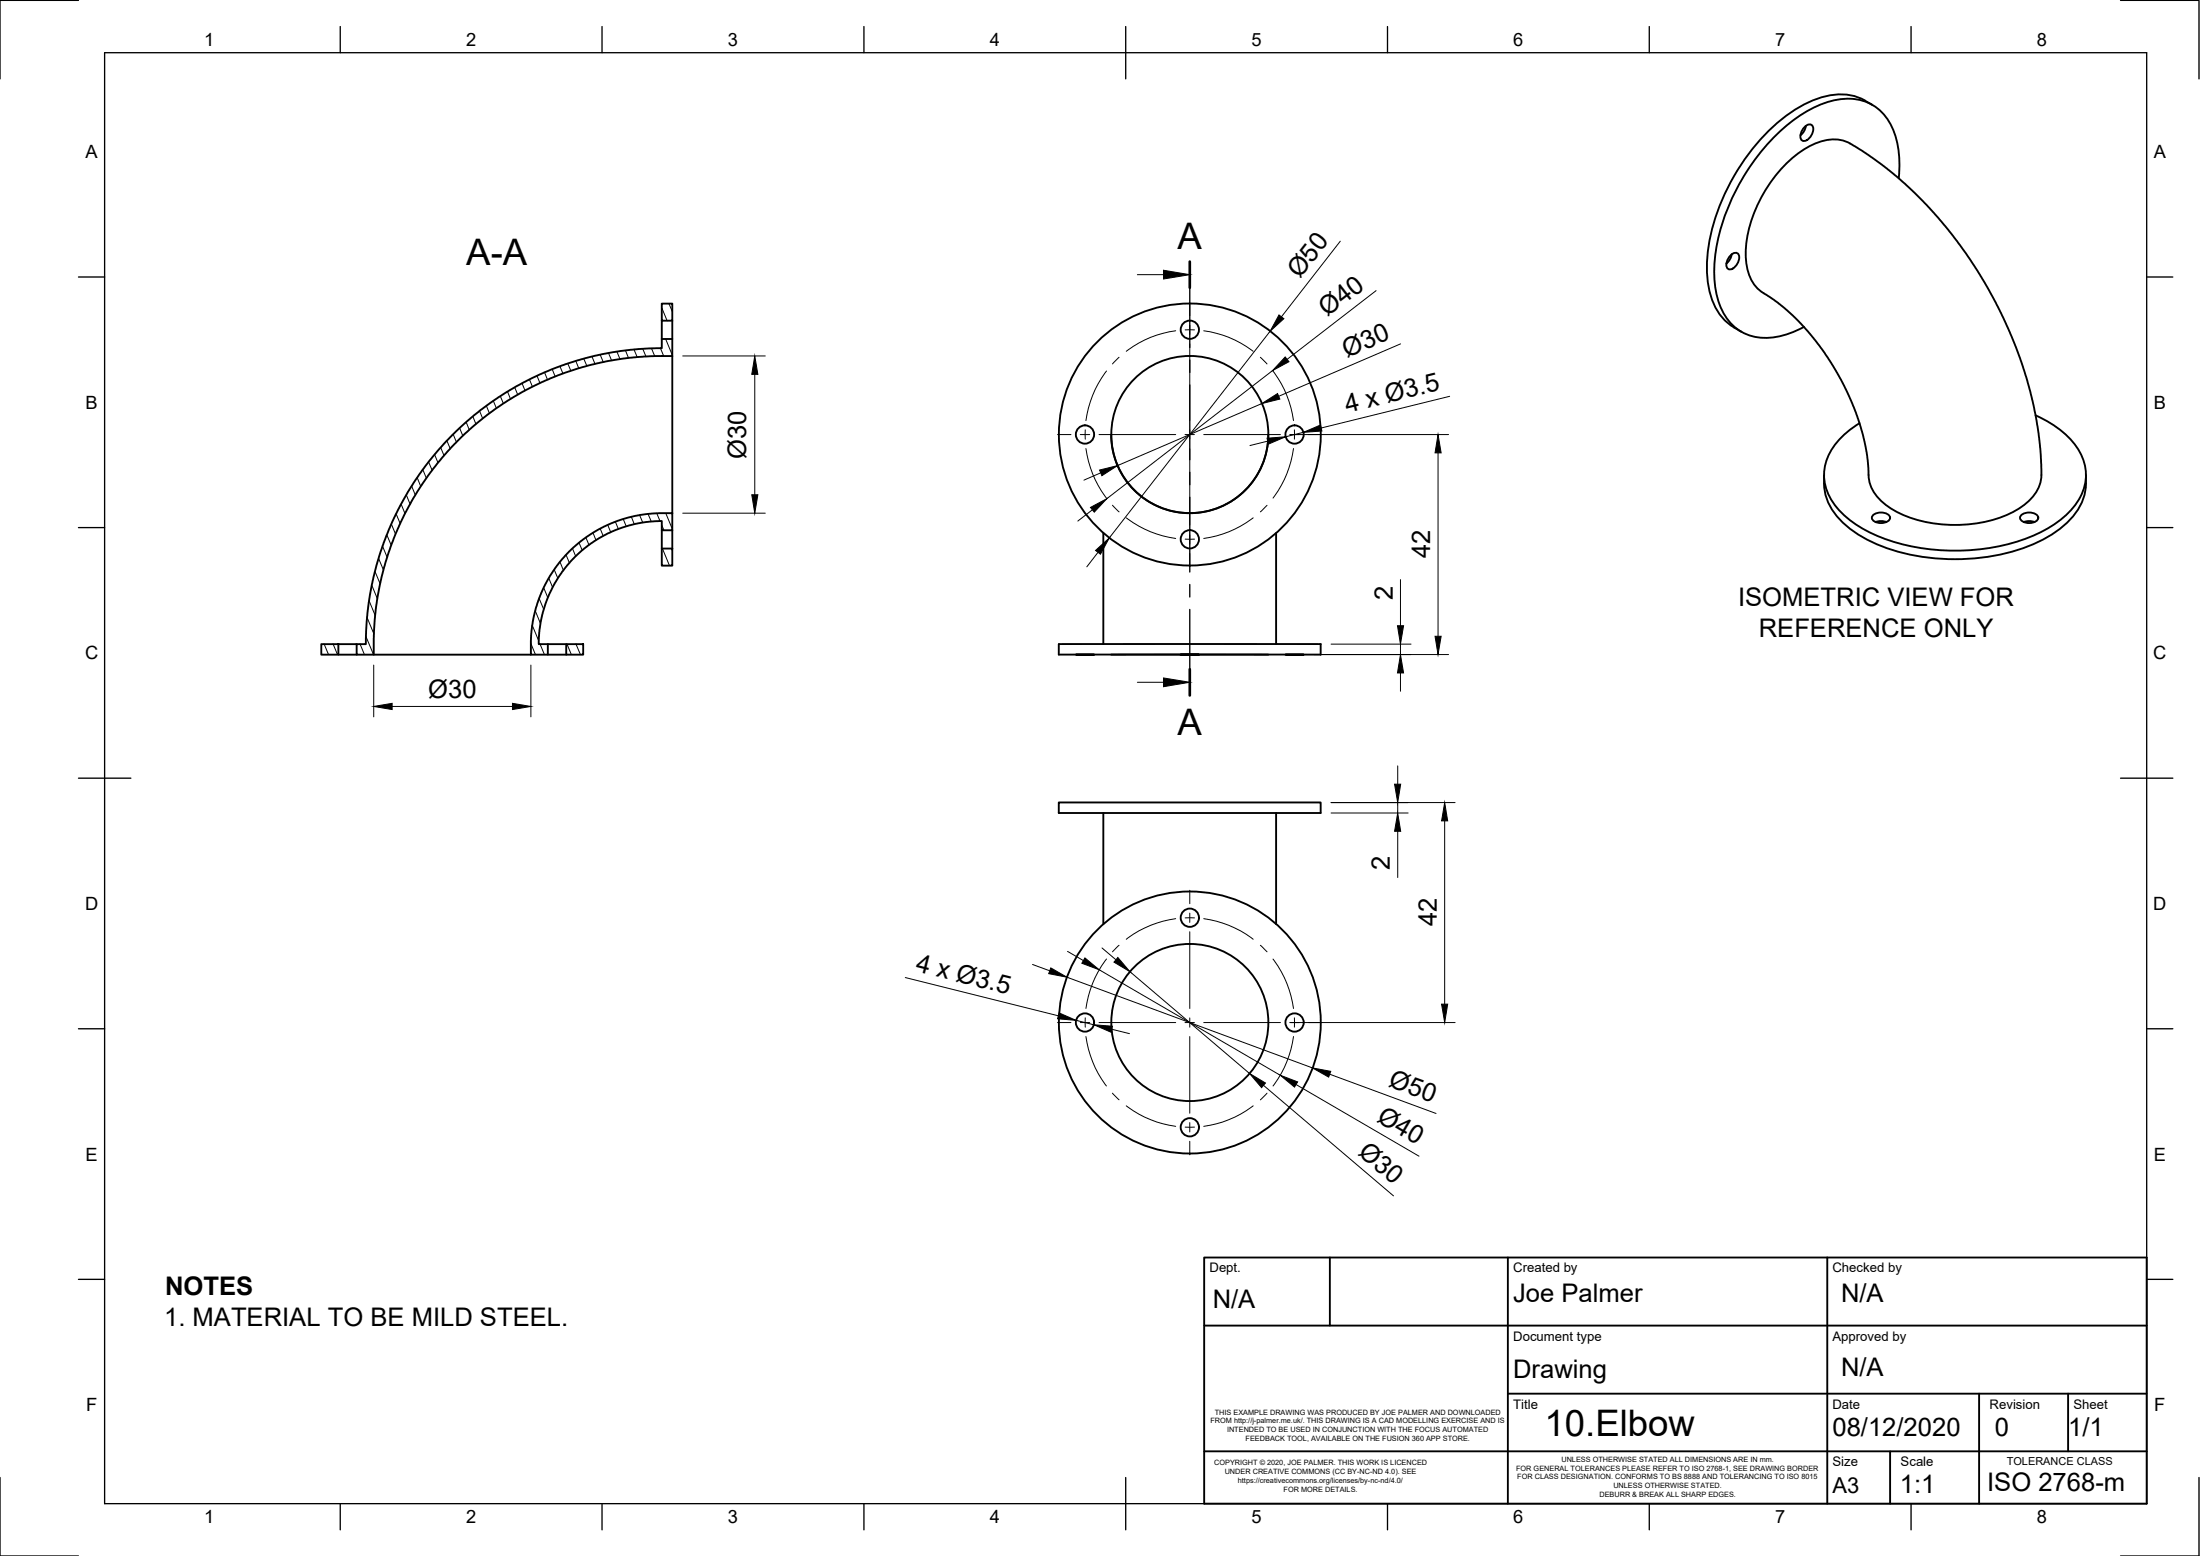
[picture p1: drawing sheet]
<svg xmlns="http://www.w3.org/2000/svg" width="420mm" height="297mm" viewBox="0 0 420 297" stroke-linecap="round" stroke-linejoin="round" font-family="sans-serif">
<!-- layer: Visible -->
<g fill="none" stroke="#000" stroke-width=".36">
<path d="M356.2 19.2l1.4 .8M356.2 19.2a10.7 10.7 0 0 0-9.5-.2 31.9 31.9 0 0 0-14.3 12.7 37 37 0 0 0-6.4 19.4 14.7 14.7 0 0 0 3.1 9.8l1 .9 2.5 1.5M341 31.4a14.2 14.2 0 0 1 9.3-4.8 8.8 8.8 0 0 1 4.5 1.6l4.6 3.3 2.7 2.1 3.5 3.2 2.9 3 3 3.4 2.8 3.6 2.8 4.1 2.4 3.9 2.1 3.8 2.2 4.8 2 5.1 1.1 3.4 1.3 4.6 .7 3.7 .7 4.6 .2 4.2a11.3 11.3 0 0 1-.3 3.7 10.8 10.8 0 0 1-6.4 5.7 26.4 26.4 0 0 1-20.8-.6 9.6 9.6 0 0 1-5.3-6.1l-.4-4.7-1-4.7-1.5-4.5-2.5-5.3-3.1-5-3.3-4.3-3.9-3.9-3.6-2.8a8.2 8.2 0 0 1-4.3-7.4 25.6 25.6 0 0 1 7.6-17.7zM344.7 24.2a.9 .9 0 0 1 1.5 0 2.28 2.28 0 0 1-1.9 2.7 1.51 1.51 0 0 1 0-2.3zM344.9 24l-.3 .8-.7 1M362.6 34a17 17 0 0 0-2.2-11.3 9.3 9.3 0 0 0-10.7-3.4 26.9 26.9 0 0 0-12.8 9 39.4 39.4 0 0 0-9.5 22.8 15.2 15.2 0 0 0 2.9 10.3 9.3 9.3 0 0 0 10 2.7l2.8-1 1.4-.7M126.4 58h2v3.2h-2zM330.5 48.7a.9 .9 0 0 1 1.6 0 2.28 2.28 0 0 1-1.9 2.7 1.51 1.51 0 0 1 0-2.3zM330.7 48.5l-.2 .8-.8 1M126.4 61.2v3.5M128.4 61.2v3.5M128.4 68v30"/>
<path d="M388.8 79.3a17 17 0 0 1 8.7 7.5 9.3 9.3 0 0 1-2.4 11.1 26.9 26.9 0 0 1-14.2 6.6 39.4 39.4 0 0 1-24.5-3.2 15.2 15.2 0 0 1-7.5-7.7 9.3 9.3 0 0 1 2.6-10l2.3-1.9 1.3-.9M86.4 83l4.1-3.7 4.7-3.5 4.8-2.8 4.1-2 5.5-2 5.4-1.4 5.5-.8 5.9-.3v-1.8h2v3.3l-6.7 .2-5.7 .7-5.6 1.4-3.8 1.3-3.1 1.3-3.6 1.9-4.9 3-3.5 2.6-3.3 2.9-2.8 3-3.2 3.9-2.5 3.6-2.6 4.7-2.5 5.9-1 2.9-1 4.3-.7 4-.3 2.6-.2 6.8h-3.3v-2h1.8l.3-5.9 .8-5.5 1.6-6 2.2-5.8 3.1-5.9 2.1-3.2 2.7-3.5zM212.2 83l.3 2.9 .8 2.6 1.3 2.7 2 2.4 2.4 2 2.3 1.2 3 .9 2.4 .3 3.1-.2 2.7-.8 2.6-1.3 2.5-1.9 1.2-1.3 .9-1.2 1.4-2.6 .8-2.8 .3-2.9M348.4 90.7a10.9 10.9 0 0 0 4.5 9.9 31.9 31.9 0 0 0 18.2 6.1 37 37 0 0 0 20-4.2 14.7 14.7 0 0 0 6.9-7.6l.3-1.3 .1-2.9M357.8 98.3a2.46 2.46 0 0 1 3.1 .2 .82 .82 0 0 1-.6 1.2 2.38 2.38 0 0 1-2.7-.5l-.1-.4zM358.2 99.7l.8-.2 1.3 .2M386.1 98.3a2.46 2.46 0 0 1 3.1 .2 .82 .82 0 0 1-.6 1.2 2.38 2.38 0 0 1-2.7-.5l-.1-.4zM386.5 99.7l.8-.2 1.3 .2M108.7 105.3l2.3-2 1.9-1.4 2-1.1 2.8-1.3 2.5-.8 2.1-.4 2.6-.3h3.5v3.2h-2v-1.7l-2.9 .1-3.2 .7-2.9 .9-3 1.5-2.2 1.6-2.3 1.9-1.9 2.1-2.1 3.1-1.3 2.8-.9 2.8-.7 3.4-.1 2.6h1.7v2h-3.2v-2.8l.2-2.7 .7-3.2 .7-2.2 .9-2.1 1.1-2 1.7-2.4zM126.4 104.7h2v3.3h-2zM126.4 101.2v3.5M128.4 101.2v3.5"/>
<path d="M210.7 101.8v21.2M243.7 101.8v21.2M61.4 123h3.2v2h-3.2zM64.6 123h3.5M64.6 125h3.5M71.4 125h30M104.6 123h3.5M104.6 125h3.5M108.1 123h3.3v2h-3.3zM202.2 123v2M202.2 123h50v2M202.2 125h50"/>
<path d="M205.5 125h3.5zM225.5 125h-13.3M225.5 125h3.5zM229 125h13.2M245.5 125h3.5zM202.2 153.2h50v2h-50zM210.7 155.2v21.2M243.7 155.2v21.2"/>
<circle cx="227.2" cy="62.9" r="1.75"/>
<circle cx="207.2" cy="82.9" r="1.75"/>
<circle cx="227.2" cy="83" r="15"/>
<circle cx="227.2" cy="82.9" r="25"/>
<circle cx="247.2" cy="82.9" r="1.75"/>
<circle cx="227.2" cy="103" r="1.75"/>
<circle cx="227.2" cy="175.2" r="1.75"/>
<circle cx="207.2" cy="195.2" r="1.75"/>
<circle cx="227.2" cy="195.2" r="15"/>
<circle cx="227.2" cy="195.2" r="25"/>
<circle cx="247.2" cy="195.2" r="1.75"/>
<circle cx="227.2" cy="215.2" r="1.75"/>
</g>
<!-- layer: Border -->
<g fill="none" stroke="#000" stroke-width=".25">
<path d="M15 .1h-15v15M20 10.1h390v276.9h-390zM65 5.1v5M115 5.1v5M165 5.1v5M215 5.1v10M265 5.1v5M315 5.1v5M365 5.1v5M405 .1h15v15M15 52.9h5M410 52.9h5"/>
<path d="M15 100.7h5M410 100.7h5M15 148.6h10M405 148.6h10M15 196.4h5M410 196.4h5M15 244.2h5M410 244.2h5M0 282.1v14.9h15M65 287v5M115 287v5M165 287v5"/>
<path d="M215 282.1v9.9M265 287v5M315 287v5M365 287v5M420 282.1v14.9h-15"/>
</g>
<!-- layer: TitleBlock -->
<path d="M230 240.1h180v46.9h-180zM230 253.1h180M254 240.1v13M288 240.1v46.9M349 240.1v46.9M230 277.1h180M288 266.1h122M361 277.1v9.9M378 266.1v20.9M395 266.1v11" fill="none" stroke="#000" stroke-width=".36"/>
<!-- layer: Hatching -->
<g fill="none" stroke="#000" stroke-width=".19">
<path d="M126.4 58.8l1 2.4M127.8 58l.6 1.4M90.3 79.5l.6 1.4M91.6 78.5l.6 1.4M92.9 77.5l.6 1.4M94.2 76.5l.6 1.4M95.5 75.6l.6 1.4M96.9 74.7l.6 1.5M98.3 73.9l.6 1.4M99.7 73.2l.6 1.4M101.1 72.4l.6 1.4M102.6 71.7l.5 1.4"/>
<path d="M104 71.1l.6 1.4M105.5 70.5l.5 1.4M106.9 69.9l.6 1.4M108.4 69.4l.6 1.4M110 68.9l.5 1.4M111.5 68.5l.6 1.4M113.1 68.1l.5 1.4M114.6 67.7l.6 1.4M116.2 67.4l.6 1.4M117.8 67.1l.6 1.4M119.4 66.9l.6 1.4M121.1 66.7l.6 1.5"/>
<path d="M122.7 66.6l.7 1.4M124.4 66.5l.6 1.5M126.1 66.5l.6 1.5M127.1 64.7l1.3 3M75.6 98.1l.8 1.9M76.6 96.2l.7 1.8M77.6 94.5l.7 1.7M78.6 92.8l.7 1.7M79.7 91.2l.6 1.6M80.8 89.6l.6 1.7M81.9 88.2l.6 1.6M83 86.8l.7 1.5"/>
<path d="M84.2 85.4l.6 1.6M85.3 84.1l.7 1.5M86.6 82.9l.6 1.5M87.8 81.7l.6 1.5M89 80.6l.6 1.4M117.5 99.6l.6 1.4M119 99.1l.6 1.4M120.6 98.6l.5 1.5M122.2 98.3l.5 1.4M123.8 98.1l.6 1.5M125.4 98l.6 1.5M127.1 98l1.3 2.9"/>
<path d="M70.1 117.9l1.3 3.1M70.5 114.7l1.1 2.8M71 111.7l1.1 2.6M71.6 109.1l1 2.3M72.3 106.6l.9 2.2M73.1 104.3l.8 2.1M73.9 102.1l.8 2M74.7 100l.8 2M101.6 119.3l1.3 3.1M102.2 116.6l1 2.4M103 114.2l.8 2.1M103.8 112.2l.8 1.9"/>
<path d="M104.8 110.3l.7 1.8M105.8 108.7l.7 1.7M106.9 107.2l.7 1.6M108.1 105.9l.6 1.5M109.3 104.7l.6 1.5M110.6 103.6l.6 1.4M111.9 102.6l.6 1.4M113.2 101.7l.6 1.4M114.6 100.9l.6 1.4M116.1 100.2l.5 1.4M126.4 100.3l.4 .9M126.5 104.7l1.3 3.3"/>
<path d="M128.2 104.7l.2 .4M61.9 123l.8 2M63.6 123l.9 2M68.8 123l.8 2M69.9 121.5l1.4 3.5M101.4 122.9l.9 2.1M103.1 123l.9 2M108.3 123l.8 2M110 123l.8 2"/>
</g>
<!-- layer: Annotations -->
<path d="M227.2 49.9v5M227.2 127.7v5.1" fill="none" stroke="#000" stroke-width=".51"/>
<path d="M217.2 52.4h5M217.2 130.2h5" fill="none" stroke="#000" stroke-width=".19"/>
<path d="M222.2 51.6l5 .8-5 .9zM222.2 129.4l5 .8-5 .9z" fill="#000" stroke="#000" stroke-width=".19"/>
<!-- layer: Center Lines -->
<g fill="none" stroke="#000" stroke-width=".19">
<path d="M227.2 57.7v2.6M211.3 70.8a19.6 19.6 0 0 0-3.9 9.5M213.7 68.2l-1.2 1.3M224.5 63.1a19.5 19.5 0 0 0-9.4 4M227.2 62.1v1.7M227.2 65.6v14.7M228.1 63h-1.8M229.9 63.1a19.5 19.5 0 0 1 9.4 4M240.7 68.2l1.3 1.3M243.1 70.9a19.7 19.7 0 0 1 3.9 9.4M202 83h2.5M206.3 83h1.8"/>
<path d="M207.3 82.1v1.7M207.4 85.6a20 20 0 0 0 3.9 9.5M209.9 83h14.6M212.4 96.4l1.3 1.3M215.1 98.9a19.9 19.9 0 0 0 9.4 3.9M226.3 83h1.8M227.2 82.1v1.7M227.2 85.6v14.7M229.9 83h14.6M239.3 98.9a19.9 19.9 0 0 1-9.4 3.9M242 96.5l-1.3 1.2M246.3 83h1.8"/>
<path d="M247 85.6a20 20 0 0 1-3.9 9.5M247.2 82.1v1.7M249.9 83h2.6M227.2 102.1v1.8M227.2 105.6v2.6M228.1 102.9h-1.8M224.5 175.4a19.8 19.8 0 0 0-9.4 3.9M227.2 170v2.5M227.2 174.3v1.8M227.2 177.9v14.6M228.1 175.2h-1.8M229.9 175.4a19.8 19.8 0 0 1 9.4 3.9"/>
<path d="M202 195.2h2.5M206.3 195.2h1.8M207.3 194.3v1.8M207.4 197.9a20.1 20.1 0 0 0 3.9 9.4M209.9 195.2h14.6M211.3 183.1a19.6 19.6 0 0 0-3.9 9.4M213.7 180.5l-1.2 1.2M226.3 195.2h1.8M227.2 194.3v1.8M227.2 197.9v14.6M229.9 195.2h14.6M240.7 180.5l1.3 1.2"/>
<path d="M243.1 183.1a19.9 19.9 0 0 1 3.9 9.4M246.3 195.2h1.8M247 197.9a20.1 20.1 0 0 1-3.9 9.4M247.2 194.3v1.8M249.9 195.2h2.6M212.4 208.7l1.3 1.3M215.1 211.1a19.7 19.7 0 0 0 9.4 3.9M227.2 214.3v1.8M227.2 217.9v2.6M228.1 215.2h-1.8M239.3 211.1a19.7 19.7 0 0 1-9.4 3.9M242 208.7l-1.3 1.3"/>
</g>
<!-- layer: Dimensions -->
<g fill="none" stroke="#000" stroke-width=".19">
<path d="M256 46l-11.3 14.5M262.8 55.5l-17 13.1M130.4 68h15.8M144.1 71.5v23M241 77l-27.6 11.9M242.6 63.2l-30.7 39.5M243 70.7l-31.6 24.5M267.5 65.6l-23.3 10.1M276.9 75.7l-24.6 6M130.4 98h15.8M208.6 97.3l-2.8 2.2M210.2 90.3l-3.2 1.4"/>
<path d="M242.1 84.2l-3.4 .9M246.5 83h30.1M248.9 82.5l-3.4 .9M274.6 86.5v35M209.7 105.4l-2.1 2.8M267.5 110.6v8.9M71.4 127v9.8M74.9 134.9h23M101.4 127v9.8M251 125h25.6M254.2 123h15.3M267.5 123v2"/>
<path d="M267.5 128.5v3.5M254.2 153.2h23.7M254.2 155.2h14.7M266.9 146.2v3.5M266.9 153.2v2M266.9 158.7v8.8M275.9 156.7v35M172.9 186.6l29.2 7.3M197.2 184.1l3.3 1.2M203.8 186.5l46.9 17.4M203.9 181.6l3 1.8M205.5 194.8l3.4 .8"/>
<path d="M209.9 185.1l34.6 20.2M210.5 181l2.6 2.2M212.3 196.5l3.4 .8M215.8 185.5l22.8 19.4M246.5 195.2h31.4M241.3 207.2l24.8 21.1M247.5 207l23.5 13.7M254 205.1l20.3 7.5"/>
</g>
<g fill="#000" stroke="#000" stroke-width=".19">
<path d="M144.1 68l.6 3.5h-1.1zM241 77l3-1.9 .4 1.1zM244.3 60.1l.9 .7-2.6 2.4zM245.4 68.1l.8 1-3.2 1.6zM143.6 94.5h1.1l-.6 3.5zM208.3 96.9l3.1-1.7-2.4 2.6zM210 89.7l3.4-.8-3 1.9zM242 83.7l3.5-.3-3.2 1.4zM248.9 82.5l3.3-1.4 .3 1.2zM274.6 83l.6 3.5h-1.1zM209.2 105.1l2.7-2.4-1.7 3.1zM266.9 119.5h1.2l-.6 3.5z"/>
<path d="M71.4 134.9l3.5-.6v1.2zM97.9 134.3l3.5 .6-3.5 .6zM267.5 125l.6 3.5h-1.2zM274.1 121.5h1.1l-.6 3.5zM266.3 149.7h1.2l-.6 3.5zM266.9 155.2l.6 3.5h-1.2zM275.9 153.2l.6 3.5h-1.2zM200.7 184.8l3.1 1.7-3.5-.6zM202.3 193.4l3.2 1.4-3.5-.3zM207.2 182.9l2.7 2.2-3.3-1.2zM208.9 195.6l3.5 .3-.2 1.1zM213.5 182.8l2.3 2.7-3.1-1.8z"/>
<path d="M275.3 191.7h1.2l-.6 3.5zM238.6 204.9l3.1 1.8-.8 .9zM244.5 205.3l3.3 1.2-.6 1zM250.7 203.9l3.4 .6-.4 1.1z"/>
</g>
<!-- layer: Sketch1 -->
<path d="M227.2 52.4v13.9M227.2 68.7v2.4M227.2 73.5v14.3M227.2 90.2v2.3M227.2 94.9v14.3M227.2 111.6v2.4M227.2 116.3v13.9" fill="none" stroke="#000" stroke-width=".25"/>
<g font-size="7">
<text x="224.9" y="47.4">A</text>
<text x="89" y="50.6">A-A</text>
<text x="224.9" y="140.3">A</text>
<text x="295" y="274.1">10.Elbow</text>
</g>
<g font-size="4.9">
<text x="248.2" y="53.3" transform="rotate(-52 248.2 53.3)">Ø50</text>
<text x="253.5" y="60.6" transform="rotate(-38 253.5 60.6)">Ø40</text>
<text x="257.2" y="68.3" transform="rotate(-23 257.2 68.3)">Ø30</text>
<text x="257.3" y="78.8" transform="rotate(-14 257.3 78.8)">4 x Ø3.5</text>
<text x="142.5" y="87.6" transform="rotate(-90 142.5 87.6)">Ø30</text>
<text x="273.1" y="106.6" transform="rotate(-90 273.1 106.6)">42</text>
<text x="266" y="114.6" transform="rotate(-90 266 114.6)">2</text>
<text x="331.9" y="115.8">ISOMETRIC VIEW FOR</text>
<text x="335.9" y="121.7">REFERENCE ONLY</text>
<text x="81.8" y="133.2">Ø30</text>
<text x="265.4" y="166.2" transform="rotate(-90 265.4 166.2)">2</text>
<text x="274.4" y="176.8" transform="rotate(-90 274.4 176.8)">42</text>
<text x="174.7" y="185.4" transform="rotate(14 174.7 185.4)">4 x Ø3.5</text>
<text x="265" y="207.4" transform="rotate(20 265 207.4)">Ø50</text>
<text x="262.7" y="214" transform="rotate(30 262.7 214)">Ø40</text>
<text x="259.2" y="220.2" transform="rotate(40 259.2 220.2)">Ø30</text>
<text x="31.5" y="247.3">NOTES</text>
<text x="231.6" y="249.6">N/A</text>
<text x="289" y="248.5">Joe Palmer</text>
<text x="351.6" y="248.6">N/A</text>
<text x="31.3" y="253.2">1. MATERIAL TO BE MILD STEEL.</text>
<text x="289" y="263">Drawing</text>
<text x="351.6" y="262.6">N/A</text>
<text x="350" y="274.1">08/12/2020</text>
<text x="381" y="274.1">0</text>
<text x="395" y="274.1">1/1</text>
<text x="362.8" y="285.1">1:1</text>
<text x="379.5" y="284.6">ISO 2768-m</text>
</g>
<text font-size="4.2" x="350" y="285.1">A3</text>
<g font-size="3.5">
<text x="39" y="8.8">1</text>
<text x="89" y="8.8">2</text>
<text x="139" y="8.8">3</text>
<text x="189" y="8.8">4</text>
<text x="239" y="8.8">5</text>
<text x="289" y="8.8">6</text>
<text x="339" y="8.8">7</text>
<text x="389" y="8.8">8</text>
<text x="16.3" y="30.2">A</text>
<text x="411.3" y="30.2">A</text>
<text x="16.3" y="78">B</text>
<text x="411.3" y="78">B</text>
<text x="16.2" y="125.9">C</text>
<text x="411.2" y="125.9">C</text>
<text x="16.2" y="173.7">D</text>
<text x="411.2" y="173.7">D</text>
<text x="16.3" y="221.6">E</text>
<text x="411.3" y="221.6">E</text>
<text x="16.4" y="269.4">F</text>
<text x="411.4" y="269.4">F</text>
<text x="39" y="290.8">1</text>
<text x="89" y="290.8">2</text>
<text x="139" y="290.8">3</text>
<text x="189" y="290.8">4</text>
<text x="239" y="290.8">5</text>
<text x="289" y="290.8">6</text>
<text x="339" y="290.8">7</text>
<text x="389" y="290.8">8</text>
</g>
<g font-size="2.5">
<text x="231" y="242.9">Dept.</text>
<text x="289" y="242.9">Created by</text>
<text x="350" y="242.9">Checked by</text>
<text x="289" y="256.1">Document type</text>
<text x="350" y="256.1">Approved by</text>
<text x="289" y="269.1">Title</text>
<text x="350" y="269.1">Date</text>
<text x="380" y="269.1">Revision</text>
<text x="396" y="269.1">Sheet</text>
<text x="350" y="279.9">Size</text>
<text x="363" y="279.9">Scale</text>
</g>
<text font-size="2.1" x="383.2" y="279.6">TOLERANCE CLASS</text>
<g font-size="1.4">
<text x="231.2" y="271.7">FROM http://j-palmer.me.uk/. THIS DRAWING IS A CAD MODELLING EXERCISE AND IS</text>
<text x="232" y="270">THIS EXAMPLE DRAWING WAS PRODUCED BY JOE PALMER AND DOWNLOADED</text>
<text x="234.3" y="273.4">INTENDED TO BE USED IN CONJUNCTION WITH THE FOCUS AUTOMATED</text>
<text x="237.9" y="275.1">FEEDBACK TOOL, AVAILABLE ON THE FUSION 360 APP STORE.</text>
<text x="231.9" y="279.7">COPYRIGHT © 2020, JOE PALMER. THIS WORK IS LICENCED</text>
<text x="233.9" y="281.4">UNDER CREATIVE COMMONS (CC BY-NC-ND 4.0). SEE</text>
<text x="289.6" y="280.8">FOR GENERAL TOLERANCES PLEASE REFER TO ISO 2768-1, SEE DRAWING BORDER</text>
<text x="298.2" y="279.1">UNLESS OTHERWISE STATED ALL DIMENSIONS ARE IN mm.</text>
<text x="236.4" y="283.1">https://creativecommons.org/licenses/by-nc-nd/4.0/</text>
<text x="245.2" y="284.7">FOR MORE DETAILS.</text>
<text x="289.8" y="282.4">FOR CLASS DESIGNATION. CONFORMS TO BS 8888 AND TOLERANCING TO ISO 8015</text>
<text x="305.5" y="285.8">DEBURR &amp; BREAK ALL SHARP EDGES.</text>
<text x="308.1" y="284.1">UNLESS OTHERWISE STATED.</text>
</g>
</svg>
